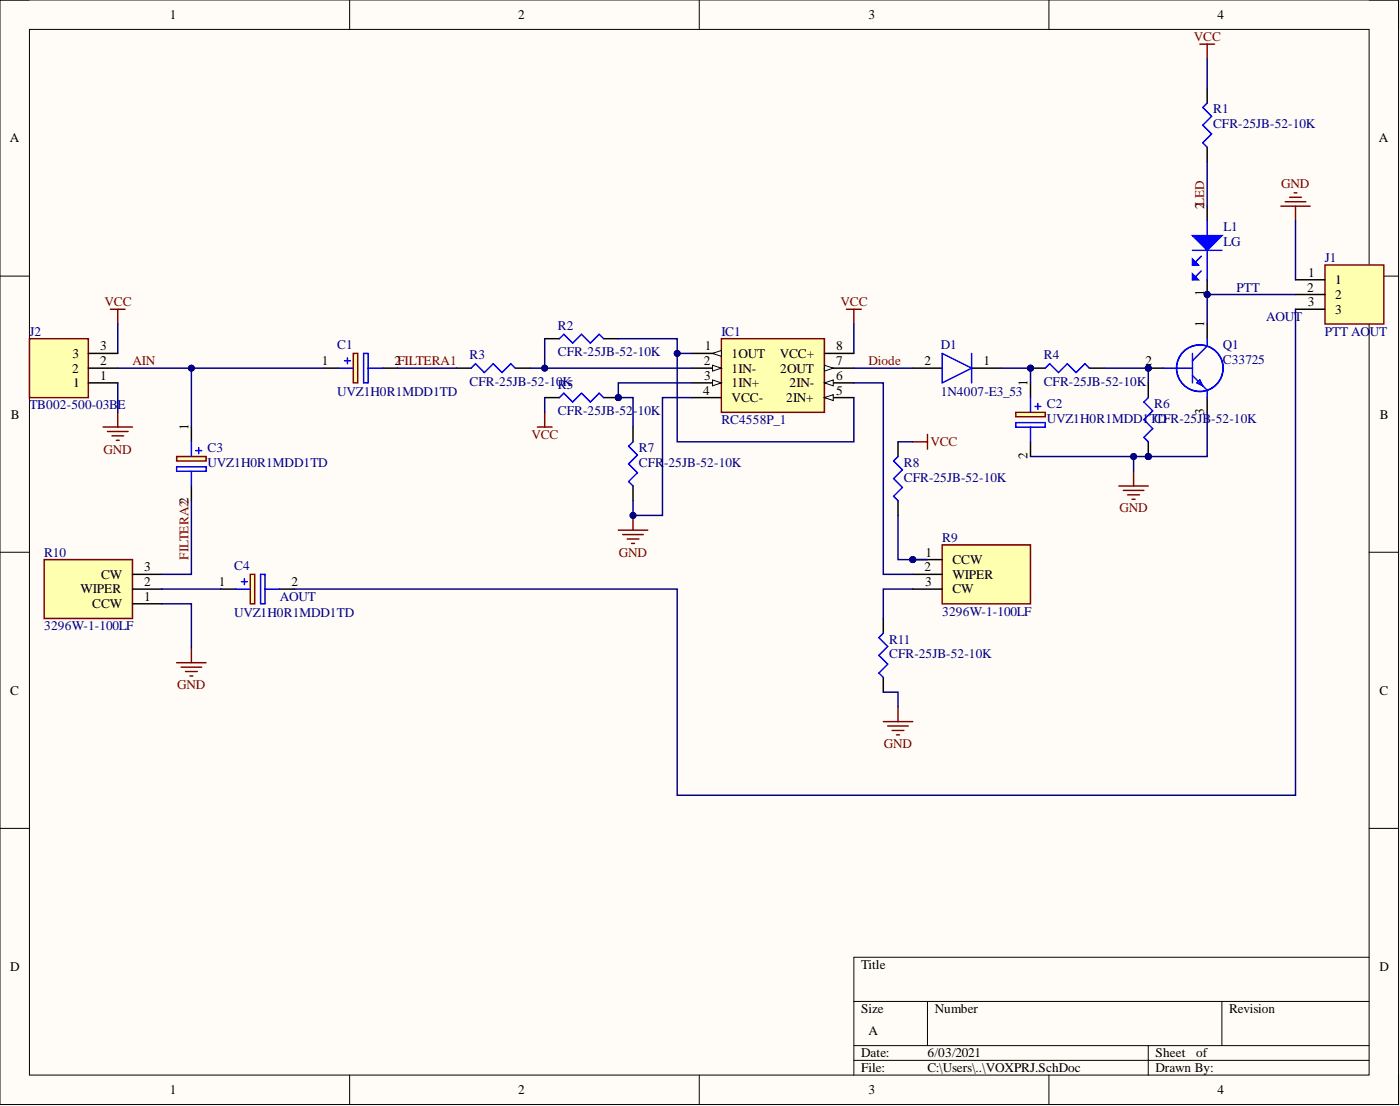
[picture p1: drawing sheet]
<svg xmlns="http://www.w3.org/2000/svg" width="241mm" height="190mm" viewBox="0 0 241 190" stroke-linecap="round" stroke-linejoin="round" font-family="sans-serif">
<path d="M0 0h241.1v190.2h-241.1z" fill-rule="evenodd" fill="#fffcf8"/>
<path d="M0 0h241.1v190.2h-241.1z" fill="none" stroke="#000" stroke-width=".17"/>
<path d="M5.1 5.1h230.9v180.1h-230.9z" fill-rule="evenodd" fill="#fffcf8"/>
<g fill="none" stroke="#000" stroke-width=".17">
<path d="M0 0h5.1M60.3 0v5.1M120.5 0v5.1M180.8 0v5.1M236 0h5.1v5.1M5.1 5.1h230.9v180.1h-230.9zM0 47.6h5.1M236 47.6h5.1M0 95.1h5.1M236 95.1h5.1M0 142.7h5.1M236 142.7h5.1"/>
<path d="M147.2 172.5h88.8M159.9 172.5v7.6M210.6 172.5v7.6M236 164.9h-88.8v20.3M60.3 185.2v5M120.5 185.2v5M147.2 180.1h88.8M147.2 182.6h88.8M180.8 185.2v5M197.9 180.1v5.1M241.1 185.2v5"/>
</g>
<circle cx="197.9" cy="63.4" r=".51" fill="#000080"/>
<circle cx="197.9" cy="63.4" r=".51" fill="none" stroke="#000080" stroke-width=".17"/>
<path d="M197.9 63.4h2.6" fill="none" stroke="#000" stroke-width=".25"/>
<circle cx="197.9" cy="63.4" r=".51" fill="#000080"/>
<circle cx="197.9" cy="63.4" r=".51" fill="none" stroke="#000080" stroke-width=".17"/>
<path d="M208.1 55.8v2.5M208.1 68.5v2.5" fill="none" stroke="#000" stroke-width=".25"/>
<g fill="none" stroke="#00f" stroke-width=".25">
<path d="M208.1 58.3v1.3l-2.6 2.5M200.5 63.4h5M205.5 60.9v5M205.5 64.7l2.6 2.5v1.3M206.3 65.9l.5-.5 .5 1.1z"/>
<circle cx="206.8" cy="63.4" r="4"/>
</g>
<circle cx="208.1" cy="50.7" r=".51" fill="#000080"/>
<circle cx="208.1" cy="50.7" r=".51" fill="none" stroke="#000080" stroke-width=".17"/>
<path d="M208.1 48.2v2.5" fill="none" stroke="#000" stroke-width=".25"/>
<circle cx="208.1" cy="50.7" r=".51" fill="#000080"/>
<circle cx="208.1" cy="50.7" r=".51" fill="none" stroke="#000080" stroke-width=".17"/>
<path d="M208.1 35.5v2.5" fill="none" stroke="#000" stroke-width=".25"/>
<path d="M208.1 38v2.6M205.5 43.1h5.1M207.1 44.1l-1.6 1.6M208.1 43.1v5.1" fill="none" stroke="#00f" stroke-width=".25"/>
<path d="M205.5 44.6l1 1.1h-1z" fill="#00f"/>
<path d="M205.5 44.6l1 1.1h-1zM207.1 46.7l-1.6 1.5" fill="none" stroke="#00f" stroke-width=".25"/>
<path d="M205.5 47.2l1 1h-1z" fill="#00f"/>
<path d="M205.5 47.2l1 1h-1z" fill="none" stroke="#00f" stroke-width=".25"/>
<path d="M205.5 40.6h5.1l-2.5 2.5z" fill="#00f"/>
<path d="M205.5 40.6h5.1l-2.5 2.5z" fill="none" stroke="#00f" stroke-width=".25"/>
<path d="M124.3 58.3h17.8v12.7h-17.8z" fill-rule="evenodd" fill="#ffffb0"/>
<path d="M124.3 58.3h17.8v12.7h-17.8z" fill="none" stroke="#800000" stroke-width=".25"/>
<path d="M119.3 60.9h5" fill="none" stroke="#000" stroke-width=".25"/>
<path d="M122.8 60.9l1.5-.5v1z" fill="#f8fcff"/>
<path d="M122.8 60.9l1.5-.5v1z" fill="none" stroke="#000" stroke-width=".17"/>
<path d="M119.3 63.4h5" fill="none" stroke="#000" stroke-width=".25"/>
<path d="M122.8 62.9l1.5 .5-1.5 .5z" fill="#f8fcff"/>
<path d="M122.8 62.9l1.5 .5-1.5 .5z" fill="none" stroke="#000" stroke-width=".17"/>
<path d="M119.3 65.9h5" fill="none" stroke="#000" stroke-width=".25"/>
<path d="M122.8 65.4l1.5 .5-1.5 .6z" fill="#f8fcff"/>
<path d="M122.8 65.4l1.5 .5-1.5 .6z" fill="none" stroke="#000" stroke-width=".17"/>
<path d="M119.3 68.5h5M142.1 60.9h5.1M142.1 63.4h5.1" fill="none" stroke="#000" stroke-width=".25"/>
<path d="M142.1 62.9l1.5 .5-1.5 .5z" fill="#f8fcff"/>
<path d="M142.1 62.9l1.5 .5-1.5 .5z" fill="none" stroke="#000" stroke-width=".17"/>
<path d="M142.1 65.9h5.1" fill="none" stroke="#000" stroke-width=".25"/>
<path d="M142.1 65.9l1.5-.5v1.1z" fill="#f8fcff"/>
<path d="M142.1 65.9l1.5-.5v1.1z" fill="none" stroke="#000" stroke-width=".17"/>
<path d="M142.1 68.5h5.1" fill="none" stroke="#000" stroke-width=".25"/>
<path d="M142.1 68.5l1.5-.5v1z" fill="#f8fcff"/>
<path d="M142.1 68.5l1.5-.5v1z" fill="none" stroke="#000" stroke-width=".17"/>
<path d="M157.3 63.4h5.1M167.5 63.4h5" fill="none" stroke="#000" stroke-width=".25"/>
<path d="M162.4 60.9l5.1 2.5-5.1 2.5zM167.5 60.9v5" fill="none" stroke="#00f" stroke-width=".25"/>
<path d="M30.4 78.6h5.1v.8h-5.1z" fill-rule="evenodd" fill="#ffffb0"/>
<path d="M30.4 78.6h5.1v.8h-5.1z" fill="none" stroke="#800000" stroke-width=".25"/>
<path d="M208.1 15.2v2.6M208.1 25.4v2.5M33 73.6v2.5M33 83.7v2.5" fill="none" stroke="#000" stroke-width=".25"/>
<path d="M208.1 17.8l-.8 .7 1.5 1.5-1.5 1.6 1.5 1.5-1.5 1.5 .8 .8M33 76.1v2.5M33.7 77.6h1.1M34.3 77.1v1M30.4 80.4h5.1v.8h-5.1zM33 81.2v2.5" fill="none" stroke="#00f" stroke-width=".25"/>
<circle cx="177.6" cy="63.4" r=".51" fill="#000080"/>
<circle cx="177.6" cy="63.4" r=".51" fill="none" stroke="#000080" stroke-width=".17"/>
<path d="M177.6 63.4h2.6" fill="none" stroke="#000" stroke-width=".25"/>
<circle cx="177.6" cy="63.4" r=".51" fill="#000080"/>
<circle cx="177.6" cy="63.4" r=".51" fill="none" stroke="#000080" stroke-width=".17"/>
<path d="M187.8 63.4h2.5" fill="none" stroke="#000" stroke-width=".25"/>
<path d="M180.2 63.4l.7-.7 1.5 1.5 1.6-1.5 1.5 1.5 1.5-1.5 .8 .7" fill="none" stroke="#00f" stroke-width=".25"/>
<circle cx="197.9" cy="78.6" r=".51" fill="#000080"/>
<circle cx="197.9" cy="78.6" r=".51" fill="none" stroke="#000080" stroke-width=".17"/>
<path d="M197.9 76.1v2.5" fill="none" stroke="#000" stroke-width=".25"/>
<circle cx="197.9" cy="78.6" r=".51" fill="#000080"/>
<circle cx="197.9" cy="78.6" r=".51" fill="none" stroke="#000080" stroke-width=".17"/>
<path d="M93.9 58.3h2.5M104 58.3h2.6M78.7 63.4h2.5M88.8 63.4h2.5M197.9 65.9v2.6" fill="none" stroke="#000" stroke-width=".25"/>
<path d="M96.4 58.3l.8-.7 1.5 1.5 1.5-1.5 1.5 1.5 1.6-1.5 .7 .7M81.2 63.4l.8-.7 1.5 1.5 1.5-1.5 1.5 1.5 1.5-1.5 .8 .7M197.9 68.5l-.7 .7 1.5 1.6-1.5 1.5 1.5 1.5-1.5 1.5 .7 .8" fill="none" stroke="#00f" stroke-width=".25"/>
<circle cx="106.6" cy="68.5" r=".51" fill="#000080"/>
<circle cx="106.6" cy="68.5" r=".51" fill="none" stroke="#000080" stroke-width=".17"/>
<path d="M93.9 68.5h2.5M104 68.5h2.6" fill="none" stroke="#000" stroke-width=".25"/>
<circle cx="106.6" cy="68.5" r=".51" fill="#000080"/>
<circle cx="106.6" cy="68.5" r=".51" fill="none" stroke="#000080" stroke-width=".17"/>
<path d="M96.4 68.5l.8-.8 1.5 1.5 1.5-1.5 1.5 1.5 1.6-1.5 .7 .8M109.1 76.1l-.8 .8 1.6 1.5-1.6 1.5 1.6 1.5-1.6 1.5 .8 .8M154.8 78.6l-.8 .8 1.5 1.5-1.5 1.5 1.5 1.6-1.5 1.5 .8 .7M152.2 109.1l-.7 .7 1.5 1.6-1.5 1.5 1.5 1.5-1.5 1.5 .7 .8" fill="none" stroke="#00f" stroke-width=".25"/>
<path d="M109.1 73.6v2.5M154.8 76.1v2.5M109.1 83.7v2.5M154.8 86.2v2.6M152.2 106.5v2.6M152.2 116.7v2.5" fill="none" stroke="#000" stroke-width=".25"/>
<path d="M60.9 60.9h.8v5h-.8z" fill-rule="evenodd" fill="#ffffb0"/>
<path d="M60.9 60.9h.8v5h-.8z" fill="none" stroke="#800000" stroke-width=".25"/>
<path d="M55.8 63.4h2.6M66 63.4h2.5" fill="none" stroke="#000" stroke-width=".25"/>
<path d="M58.4 63.4h2.5M59.4 62.1h1M59.9 61.6v1.1M62.7 60.9h.7v5h-.7zM63.4 63.4h2.6" fill="none" stroke="#00f" stroke-width=".25"/>
<path d="M43.1 98.9h.8v5.1h-.8z" fill-rule="evenodd" fill="#ffffb0"/>
<path d="M43.1 98.9h.8v5.1h-.8z" fill="none" stroke="#800000" stroke-width=".25"/>
<path d="M38.1 101.5h2.5M48.2 101.5h2.5" fill="none" stroke="#000" stroke-width=".25"/>
<path d="M42.1 99.7v1M44.9 98.9h.8v5.1h-.8zM40.6 101.5h2.5M41.6 100.2h1M45.7 101.5h2.5" fill="none" stroke="#00f" stroke-width=".25"/>
<path d="M175.1 71h5.1v.8h-5.1z" fill-rule="evenodd" fill="#ffffb0"/>
<g fill="none" stroke="#800000" stroke-width=".25">
<path d="M175.1 71h5.1v.8h-5.1zM106.6 91.3h5M107.3 92.1h3.6M108.1 92.8h2M108.9 93.6h.5M109.1 88.8v2.5M192.8 83.7h5.1M193.6 84.5h3.6M194.4 85.2h2M195.1 86h.5M195.4 81.2v2.5M152.2 124.3h5.1"/>
<path d="M153 125.1h3.6M153.8 125.8h2M154.5 126.6h.5M154.8 121.8v2.5"/>
</g>
<path d="M177.6 65.9v2.6M177.6 76.1v2.5" fill="none" stroke="#000" stroke-width=".25"/>
<path d="M175.1 72.8h5.1v.8h-5.1zM177.6 68.5v2.5M177.6 73.6v2.5M178.4 70h1M178.9 69.5v1" fill="none" stroke="#00f" stroke-width=".25"/>
<circle cx="109.1" cy="88.8" r=".51" fill="#000080"/>
<circle cx="109.1" cy="88.8" r=".51" fill="none" stroke="#000080" stroke-width=".17"/>
<g fill="none" stroke="#800000" stroke-width=".25">
<path d="M206.8 7.6h2.5M208.1 7.6v2.5M145.9 53.3h2.5M147.2 53.3v2.5M92.6 73.6h2.6M93.9 71v2.6M157.3 76.1h2.6M159.9 74.8v2.6M30.4 114.1h5.1M31.2 114.9h3.6M32 115.7h2M32.7 116.4h.5"/>
<path d="M33 111.6v2.5"/>
</g>
<path d="M228.4 45.7h10.1v10.1h-10.1z" fill-rule="evenodd" fill="#ffffb0"/>
<path d="M228.4 45.7h10.1v10.1h-10.1z" fill="none" stroke="#800000" stroke-width=".25"/>
<path d="M223.3 48.2h5.1M223.3 50.7h5.1M223.3 53.3h5.1" fill="none" stroke="#000" stroke-width=".25"/>
<path d="M5.1 58.3h10.1v10.2h-10.1z" fill-rule="evenodd" fill="#ffffb0"/>
<g fill="none" stroke="#800000" stroke-width=".25">
<path d="M220.8 35.5h5M221.5 34.7h3.6M222.3 34h2M223 33.2h.5M223.3 35.5v2.5M5.1 58.3h10.1v10.2h-10.1zM19 53.3h2.6M20.3 53.3v2.5M17.8 73.6h5M18.5 74.3h3.6M19.3 75.1h2M20 75.8h.6"/>
<path d="M20.3 71v2.6"/>
</g>
<path d="M15.2 65.9h5.1M15.2 63.4h5.1M15.2 60.9h5.1" fill="none" stroke="#000" stroke-width=".25"/>
<path d="M7.6 96.4h15.2v10.1h-15.2z" fill-rule="evenodd" fill="#ffffb0"/>
<path d="M7.6 96.4h15.2v10.1h-15.2z" fill="none" stroke="#800000" stroke-width=".25"/>
<path d="M22.8 98.9h5.1M22.8 104h5.1M22.8 101.5h5.1" fill="none" stroke="#000" stroke-width=".25"/>
<circle cx="157.3" cy="96.4" r=".51" fill="#000080"/>
<circle cx="157.3" cy="96.4" r=".51" fill="none" stroke="#000080" stroke-width=".17"/>
<path d="M162.4 93.9h15.2v10.1h-15.2z" fill-rule="evenodd" fill="#ffffb0"/>
<path d="M162.4 93.9h15.2v10.1h-15.2z" fill="none" stroke="#800000" stroke-width=".25"/>
<path d="M157.3 96.4h5.1" fill="none" stroke="#000" stroke-width=".25"/>
<circle cx="157.3" cy="96.4" r=".51" fill="#000080"/>
<circle cx="157.3" cy="96.4" r=".51" fill="none" stroke="#000080" stroke-width=".17"/>
<path d="M157.3 98.9h5.1M157.3 101.5h5.1" fill="none" stroke="#000" stroke-width=".25"/>
<path d="M20.3 63.4h12.7M157.3 101.5h-5.1v5" fill="none" stroke="#000080" stroke-width=".25"/>
<circle cx="33" cy="63.4" r=".51" fill="#000080"/>
<circle cx="33" cy="63.4" r=".51" fill="none" stroke="#000080" stroke-width=".17"/>
<path d="M55.8 63.4h-22.8v10.2" fill="none" stroke="#000080" stroke-width=".25"/>
<circle cx="33" cy="63.4" r=".51" fill="#000080"/>
<circle cx="33" cy="63.4" r=".51" fill="none" stroke="#000080" stroke-width=".17"/>
<path d="M68.5 63.4h10.2M91.3 63.4h28" fill="none" stroke="#000080" stroke-width=".25"/>
<circle cx="93.9" cy="63.4" r=".51" fill="#000080"/>
<circle cx="93.9" cy="63.4" r=".51" fill="none" stroke="#000080" stroke-width=".17"/>
<path d="M119.3 65.9h-12.7v2.6h2.5v5.1" fill="none" stroke="#000080" stroke-width=".25"/>
<circle cx="106.6" cy="68.5" r=".51" fill="#000080"/>
<circle cx="106.6" cy="68.5" r=".51" fill="none" stroke="#000080" stroke-width=".17"/>
<path d="M106.6 58.3h10.1v2.6h2.6" fill="none" stroke="#000080" stroke-width=".25"/>
<circle cx="116.7" cy="60.9" r=".51" fill="#000080"/>
<circle cx="116.7" cy="60.9" r=".51" fill="none" stroke="#000080" stroke-width=".17"/>
<path d="M119.3 68.5h-5.1v20.3h-5.1v-2.6" fill="none" stroke="#000080" stroke-width=".25"/>
<circle cx="109.1" cy="88.8" r=".51" fill="#000080"/>
<circle cx="109.1" cy="88.8" r=".51" fill="none" stroke="#000080" stroke-width=".17"/>
<path d="M116.7 60.9v15.2h30.5v-7.6" fill="none" stroke="#000080" stroke-width=".25"/>
<circle cx="116.7" cy="60.9" r=".51" fill="#000080"/>
<circle cx="116.7" cy="60.9" r=".51" fill="none" stroke="#000080" stroke-width=".17"/>
<path d="M147.2 65.9h5v33h5.1M147.2 63.4h10.1M154.8 88.8v7.6h5.1M152.2 119.2h2.6v2.6" fill="none" stroke="#000080" stroke-width=".25"/>
<circle cx="157.3" cy="96.4" r=".51" fill="#000080"/>
<circle cx="157.3" cy="96.4" r=".51" fill="none" stroke="#000080" stroke-width=".17"/>
<path d="M154.8 76.1h2.5M172.5 63.4h5.1v2.5" fill="none" stroke="#000080" stroke-width=".25"/>
<circle cx="177.6" cy="63.4" r=".51" fill="#000080"/>
<circle cx="177.6" cy="63.4" r=".51" fill="none" stroke="#000080" stroke-width=".17"/>
<path d="M177.6 78.6h20.3" fill="none" stroke="#000080" stroke-width=".25"/>
<circle cx="195.4" cy="78.6" r=".51" fill="#000080"/>
<circle cx="195.4" cy="78.6" r=".51" fill="none" stroke="#000080" stroke-width=".17"/>
<circle cx="197.9" cy="78.6" r=".51" fill="#000080"/>
<circle cx="197.9" cy="78.6" r=".51" fill="none" stroke="#000080" stroke-width=".17"/>
<path d="M190.3 63.4h7.6v2.5" fill="none" stroke="#000080" stroke-width=".25"/>
<circle cx="197.9" cy="63.4" r=".51" fill="#000080"/>
<circle cx="197.9" cy="63.4" r=".51" fill="none" stroke="#000080" stroke-width=".17"/>
<path d="M208.1 71v7.6h-10.2" fill="none" stroke="#000080" stroke-width=".25"/>
<circle cx="197.9" cy="78.6" r=".51" fill="#000080"/>
<circle cx="197.9" cy="78.6" r=".51" fill="none" stroke="#000080" stroke-width=".17"/>
<path d="M223.3 50.7h-15.2v5.1" fill="none" stroke="#000080" stroke-width=".25"/>
<circle cx="208.1" cy="50.7" r=".51" fill="#000080"/>
<circle cx="208.1" cy="50.7" r=".51" fill="none" stroke="#000080" stroke-width=".17"/>
<path d="M20.3 55.8v5.1M93.9 58.3v5.1M20.3 65.9v5.1M93.9 68.5v2.5" fill="none" stroke="#000080" stroke-width=".25"/>
<circle cx="93.9" cy="63.4" r=".51" fill="#000080"/>
<circle cx="93.9" cy="63.4" r=".51" fill="none" stroke="#000080" stroke-width=".17"/>
<path d="M147.2 55.8v5.1M195.4 78.6v2.6" fill="none" stroke="#000080" stroke-width=".25"/>
<circle cx="195.4" cy="78.6" r=".51" fill="#000080"/>
<circle cx="195.4" cy="78.6" r=".51" fill="none" stroke="#000080" stroke-width=".17"/>
<path d="M208.1 10.1v5.1M208.1 27.9v7.6M223.3 38v10.2M223.3 53.3v83.7h-106.6v-35.5h-66M33 86.2v12.7h-5.1M27.9 104h5.1v7.6M27.9 101.5h10.2" fill="none" stroke="#000080" stroke-width=".25"/>
<g font-size="2.3">
<text x="29.3" y="3.3">1</text>
<text x="89.3" y="3.3">2</text>
<text x="149.7" y="3.3">3</text>
<text x="209.8" y="3.3">4</text>
<text x="1.7" y="24.5">A</text>
<text x="237.7" y="24.5">A</text>
<text x="207.6" y="36" transform="rotate(-90 207.6 36)">2LED</text>
<text x="225.5" y="47.7">1</text>
<text x="207.6" y="51.1" transform="rotate(-90 207.6 51.1)">1</text>
<text x="225.3" y="50.2">2</text>
<text x="225.4" y="52.8">3</text>
<text x="230.1" y="49">1</text>
<text x="230.1" y="51.5">2</text>
<text x="207.6" y="56.3" transform="rotate(-90 207.6 56.3)">1</text>
<text x="230.1" y="54">3</text>
<text x="12.4" y="64.2">2</text>
<text x="12.5" y="61.6">3</text>
<text x="17.3" y="65.4">1</text>
<text x="17.3" y="62.9">2</text>
<text x="17.3" y="60.4">3</text>
<text x="55.5" y="62.9">1</text>
<text x="68" y="62.9">2FILTERA1</text>
<text x="121.3" y="62.9">2</text>
<text x="121.4" y="65.4">3</text>
<text x="121.5" y="60.4">1</text>
<text x="126.1" y="61.6">1OUT</text>
<text x="126.1" y="64.2">1IN-</text>
<text x="134.4" y="61.6">VCC+</text>
<text x="134.5" y="64.2">2OUT</text>
<text x="144.1" y="60.4">8</text>
<text x="144.1" y="62.9">7</text>
<text x="144.1" y="65.4">6</text>
<text x="159.3" y="62.9">2</text>
<text x="169.5" y="62.9">1</text>
<text x="197.4" y="62.9">2</text>
<text x="12.6" y="66.7">1</text>
<text x="121.2" y="68">4</text>
<text x="126.1" y="66.7">1IN+</text>
<text x="126.1" y="69.2">VCC-</text>
<text x="135.5" y="69.2">2IN+</text>
<text x="136.1" y="66.7">2IN-</text>
<text x="144.1" y="68">5</text>
<text x="177.1" y="66.5" transform="rotate(-90 177.1 66.5)">1</text>
<text x="207.6" y="71.4" transform="rotate(-90 207.6 71.4)">3</text>
<text x="1.9" y="72.1">B</text>
<text x="32.5" y="74.1" transform="rotate(-90 32.5 74.1)">1</text>
<text x="237.8" y="72.1">B</text>
<text x="177.1" y="79.1" transform="rotate(-90 177.1 79.1)">2</text>
<text x="159.5" y="95.9">1</text>
<text x="17.4" y="99.7">CW</text>
<text x="24.9" y="101">2</text>
<text x="24.9" y="98.4">3</text>
<text x="37.7" y="101">1</text>
<text x="50.2" y="101">2</text>
<text x="159.3" y="98.4">2</text>
<text x="159.4" y="101">3</text>
<text x="164.2" y="97.2">CCW</text>
<text x="164.2" y="99.7">WIPER</text>
<text x="13.9" y="102.2">WIPER</text>
<text x="15.9" y="104.8">CCW</text>
<text x="24.9" y="103.5">1</text>
<text x="164.2" y="102.2">CW</text>
<text x="1.8" y="119.6">C</text>
<text x="237.8" y="119.6">C</text>
<text x="1.8" y="167.2">D</text>
<text x="148.4" y="166.9">Title</text>
<text x="237.8" y="167.2">D</text>
<text x="148.4" y="174.5">Size</text>
<text x="149.7" y="178.3">A</text>
<text x="161.1" y="174.5">Number</text>
<text x="211.9" y="174.5">Revision</text>
<text x="148.4" y="182.1">Date:</text>
<text x="148.4" y="184.7">File:</text>
<text x="159.9" y="182.1">6/03/2021</text>
<text x="159.9" y="184.7">C:\Users\..\VOXPRJ.SchDoc</text>
<text x="199.2" y="182.1">Sheet</text>
<text x="199.2" y="184.7">Drawn By:</text>
<text x="206.1" y="182.1">of</text>
<text x="29.3" y="188.5">1</text>
<text x="89.3" y="188.5">2</text>
<text x="149.7" y="188.5">3</text>
<text x="209.8" y="188.5">4</text>
</g>
<g font-size="2.3" fill="#800000">
<text x="205.8" y="7.1">VCC</text>
<text x="220.8" y="32.5">GND</text>
<text x="18" y="52.8">VCC</text>
<text x="144.9" y="52.8">VCC</text>
<text x="22.8" y="62.9">AIN</text>
<text x="149.7" y="62.9">Diode</text>
<text x="91.6" y="75.6">VCC</text>
<text x="160.4" y="76.9">VCC</text>
<text x="17.8" y="78.1">GND</text>
<text x="192.9" y="88.3">GND</text>
<text x="106.7" y="95.9">GND</text>
<text x="32.5" y="96.4" transform="rotate(-90 32.5 96.4)">FILTERA22</text>
<text x="30.5" y="118.7">GND</text>
<text x="152.3" y="128.9">GND</text>
</g>
<g font-size="2.3" fill="#000080">
<text x="209.1" y="19.5">R1</text>
<text x="209.1" y="22.1">CFR-25JB-52-10K</text>
<text x="210.9" y="39.8">L1</text>
<text x="210.9" y="42.4">LG</text>
<text x="228.4" y="45.1">J1</text>
<text x="213.1" y="50.2">PTT</text>
<text x="5.1" y="57.8">J2</text>
<text x="96.2" y="56.8">R2</text>
<text x="124.3" y="57.8">IC1</text>
<text x="218.2" y="55.3">AOUT</text>
<text x="228.4" y="57.8">PTT AO</text>
<text x="236.1" y="57.8">UT</text>
<text x="58.1" y="60.1">C1</text>
<text x="80.9" y="61.9">R3</text>
<text x="96.2" y="61.4">CFR-25JB-52-10K</text>
<text x="162.1" y="60.1">D1</text>
<text x="179.9" y="61.9">R4</text>
<text x="210.8" y="60.1">Q1</text>
<text x="210.8" y="62.7">C33725</text>
<text x="5.1" y="70.5">TB002-500-03BE</text>
<text x="58.1" y="68.2">UVZ1H0R1MDD1TD</text>
<text x="80.9" y="66.5">CFR-25JB-52-10R5</text>
<text x="96.2" y="71.5">CFR-25JB-52</text>
<text x="97" y="66.5">K</text>
<text x="109.1" y="71.5">-10K</text>
<text x="162.1" y="68.2">1N4007-E3_53</text>
<text x="179.9" y="66.5">CFR-25JB-52-10K</text>
<text x="180.4" y="70.3">C2</text>
<text x="198.9" y="70.3">R6</text>
<text x="35.8" y="77.9">C3</text>
<text x="110.1" y="77.9">R7</text>
<text x="124.3" y="73.1">RC4558P_1</text>
<text x="180.4" y="72.8">UVZ1H0R1MDD1TCFR-25JB-52-10K</text>
<text x="199.5" y="72.8">D</text>
<text x="35.8" y="80.4">UVZ1H0R1MDD1TD</text>
<text x="110.1" y="80.4">CFR-25JB-52-10K</text>
<text x="155.8" y="80.4">R8</text>
<text x="155.8" y="82.9">CFR-25JB-52-10K</text>
<text x="7.6" y="95.9">R10</text>
<text x="162.4" y="93.3">R9</text>
<text x="40.3" y="98.2">C4</text>
<text x="40.3" y="106.3">UVZ1H0R1MDD1TD</text>
<text x="48.2" y="103.5">AOUT</text>
<text x="162.4" y="106">3296W-1-100LF</text>
<text x="7.6" y="108.6">3296W-1-100LF</text>
<text x="153.3" y="110.8">R11</text>
<text x="153.3" y="113.4">CFR-25JB-52-10K</text>
</g>
</svg>
